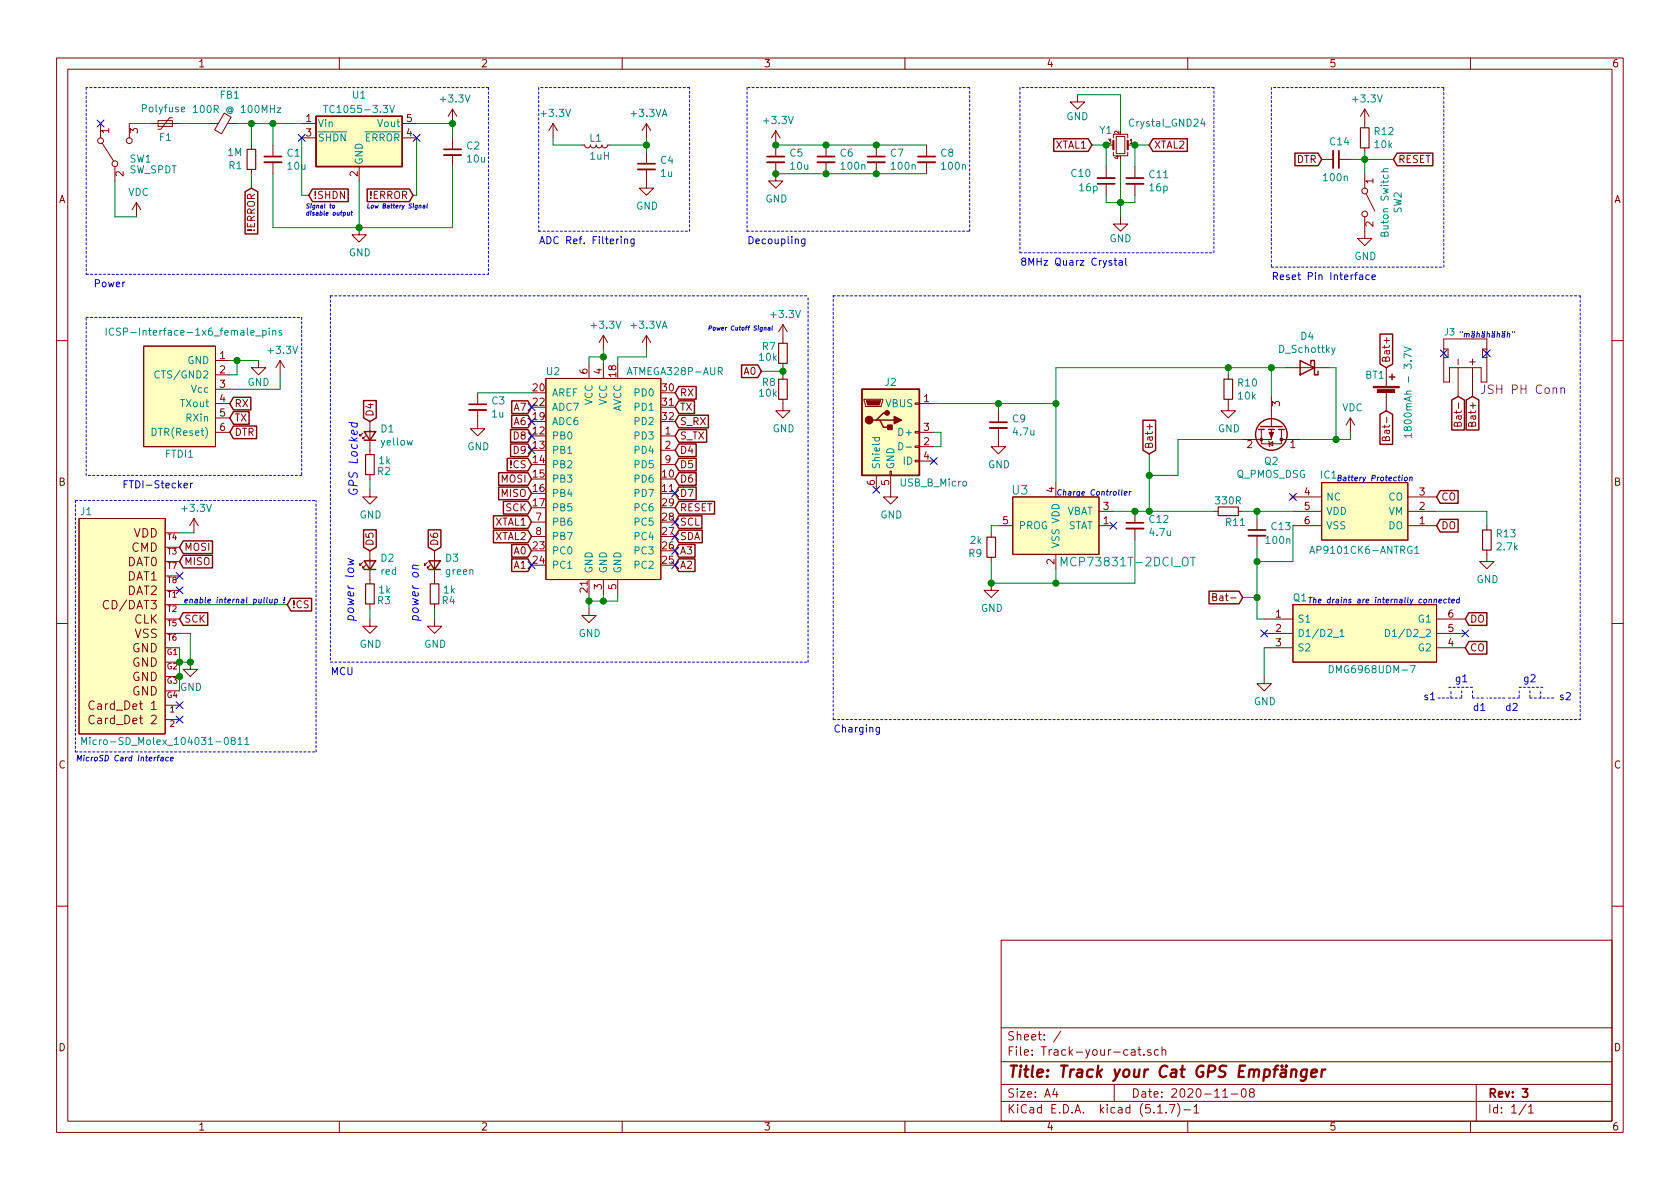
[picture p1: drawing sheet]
<svg xmlns="http://www.w3.org/2000/svg" width="297mm" height="210mm" viewBox="0 0 297 210" stroke-linecap="round" stroke-linejoin="round" font-family="sans-serif">
<g fill="none" stroke="#840000" stroke-width=".18">
<path d="M10 10.3h277v189.9h-277zM12 12.2h273v186.1h-273zM60 10.3v1.9M80 19.3v2.5M80 19.3l-.8 1.3M80 19.3l.8 1.3M110 10.3v1.9M160 10.3v1.9M190.5 16.8v1.2h1.3l-1.3 1.3-1.3-1.3h1.3M210 10.3v1.9M241.3 19.3v3.3M241.3 19.3l-.8 1.3"/>
<path d="M241.3 19.3l.8 1.3M260 10.3v1.9M17.8 21.8v2.6M18 25.3l2.1 3.1M20.3 29.5v2.5M22.9 21.8v2.6M24.1 35.8l-.7 1.3M24.1 35.8v2.5M24.1 35.8l.8 1.3M26.7 21.8h5M27.9 21.3h2.6v1h-2.6zM30.5 20.8h-.5l-1.6 2.1h-.5"/>
<path d="M36.8 21.8h1.8M39.6 20l1.3 .7-1.7 3-1.3-.7zM40.3 21.8h1.6M44.4 25.6v.8M44.4 30v.7M48.3 25.6v2.1M48.3 28.7v2M53.3 21.8h2.6M53.3 24.4h2.6M63.5 29.5v2.5M71.1 21.8h2.6M71.1 24.4h2.6"/>
<path d="M80 24.4v2M80 27.4v2.1M97.8 21.8l-.8 1.3M97.8 21.8v2.6M97.8 21.8l.8 1.3M102.9 25.6h.5l.1 .4 .3 .2 .4-.1 .2-.5 .1 .4 .3 .2 .4-.1 .2-.5 .1 .4 .3 .2 .4-.1 .2-.5 .1 .4 .4 .2 .3-.1 .2-.5h.5M114.3 30v3.3h1.3l-1.3 1.2-1.3-1.2h1.3M114.3 21.8v2.6M114.3 26.9v2.1M114.3 21.8l-.8 1.3M114.3 21.8l.8 1.3M137.2 28.7v3.3h1.2l-1.2 1.3-1.3-1.3h1.3"/>
<path d="M137.2 23.1v4.6M137.2 23.1l-.8 1.3M137.2 23.1l.7 1.3M146 25.6v2.1M146 28.7v2M154.9 25.6v2.1M154.9 28.7v2M163.8 25.6v2.1M163.8 28.7v2M195.6 29.5v2M195.6 32.5v2M195.6 25.6h1.2"/>
<path d="M196.8 24.4v-.7h2.6v.7M196.8 26.9v.7h2.6v-.7M197.4 24.1h1.5v3.1h-1.5zM198.1 38.3v1.3h1.3l-1.3 1.3-1.3-1.3h1.3M199.4 25.6h1.3M200.7 29.5v2M200.7 32.5v2M233.7 28.2h2M236.7 28.2h2.1M241.3 38.3v3.9h1.3l-1.3 1.2-1.3-1.2h1.3M241.3 26.2v.7M241.3 30.7v2.6"/>
<path d="M241.6 34.3l1.5 3M63.5 40.3v1.2h1.3l-1.3 1.3-1.3-1.3h1.3M106.7 59.3v2.5M106.7 59.3l-.8 1.3M106.7 59.3l.7 1.3M114.3 59.3l-.8 1.3M114.3 59.3v2.5M114.3 59.3l.8 1.3M138.4 57.4l-.7 1.3M138.4 57.4v3.3M138.4 57.4l.8 1.3M245.2 59.7v1"/>
<path d="M10 60.2h2M25.4 61.2h12.7v17.8h-12.7zM27.9 62.5h.1M38.1 63.7h2.5M38.1 66.3h2.5M38.1 68.8h2.5M38.1 71.4h2.5M38.1 73.9h2.5M38.1 76.4h2.5M45.7 63.7v1.3h1.3l-1.3 1.3-1.3-1.3h1.3M49.5 63.7l-.7 1.3M49.5 63.7v2.6"/>
<path d="M49.5 63.7l.8 1.3M64.1 76.6l-.5 .5v-.3v.3h.3M64.6 77.1l-.5 .5v-.3v.3h.3M65.4 74.5v5.9M84.5 72.5v3.3h1.2l-1.2 1.3-1.3-1.3h1.3M84.5 69.5v2M96.5 66.9h20.3v35.6h-20.3zM104.1 64.4v2.5M106.7 64.4v2.5M116.8 77.1h2.6M116.8 79.6h2.6M138.4 70.6v2h1.3l-1.3 1.3-1.2-1.3h1.2"/>
<path d="M138.4 64.3v.7M138.4 66.3v.8M152.8 70.6h3.3v.3l-.3 1h-2.8zM161.8 78.9h.8v.2h-.8zM161.8 76.3h.8v.3h-.8zM161.8 71.2h.8v.3h-.8zM162.6 71.4h2.5M162.6 76.4h2.5M162.6 79h2.5M176.5 75.7v3.3h1.3l-1.3 1.3-1.2-1.3h1.2M176.5 72.6v2.1M203.3 75v.9"/>
<path d="M217.2 70.6v2h1.2l-1.2 1.3-1.3-1.3h1.3M217.2 66.3v.8M223 75.9v2.6h3.6v-2.6M224.3 78l.1 .1v.8l.1 .1M224.4 78.5l.6-.4v.8zM224.8 75.9v1.8h-5.1M224.8 70.1v5.3M226.6 77.7h3.3M227.3 65h7.6M238.8 73.9l-.8 1.3M238.8 73.9v2.5M238.8 73.9l.7 1.3"/>
<path d="M245 77.5l.2-.3h.3l.2 .2v.5h-1.3l.1-.6 .3-.1 .2 .2v.5M245.1 65v3.3M245.1 69.3v3.3M255.3 62.5h.1M255.3 61.7h.7v1.5h-.7M257.7 74.9l.2-.3 .3 .1 .2 .2v.5h-1.3l.1-.6 .3-.1 .2 .1v.6M257.8 63.5v1M257.8 65v5.1M259.8 64h1.1M260.2 74.9l.3-.3 .3 .1 .1 .2v.5h-1.3l.2-.6 .2-.1 .2 .1v.6M260.3 63.5v1M260.3 65v5.1"/>
<path d="M262.1 61.7h.8v1.5h-.8zM262.9 62.5h.1M262.9 61.7v-1.8h-7.6v7.7h1v-2.6h5.6v2.6M262.9 63.2v4.4M285 60.2h2M14 91.7h15.2v38.1h-15.2zM29.2 96.8h2.5M29.2 94.2h2.5M29.2 99.3h2.5M34.3 91.7l-.8 1.3M34.3 91.7v2.5M34.3 91.7l.8 1.3"/>
<path d="M64.1 99.4l-.5 .5v-.2v.2h.3M64.6 99.9l-.5 .6v-.3v.3h.3M65.4 86.6v1.3h1.3l-1.3 1.2-1.3-1.2h1.3M65.4 83.9v.8M65.4 97.4v5.8M75.6 99.4l-.5 .5v-.2v.2h.2M76.1 99.9l-.5 .6v-.3v.3h.2M76.8 97.4v5.8M94 92.3h2.5M94 94.9h2.5M116.8 82.2h2.6M154.9 84.1v2.5"/>
<path d="M157.4 83.3h.2v.8h-.2zM157.5 84.1v3.8h1.2l-1.2 1.2-1.3-1.2h1.3M161.8 81.4h.8v.3h-.8zM162.6 81.5h2.5M175.3 94.2v.8M175.3 98.5v.8M176.5 93h2.6M179.1 87.9h15.2v10.1h-15.2zM186.7 85.3v2.6M186.7 98v2.6M194.3 93h2.5M194.3 90.4h2.5"/>
<path d="M200.7 90.4v2.1M200.7 93.5v2M214.6 90.4h.8M218.9 90.4h.8M222.2 91.7v2M222.2 94.7v2.1M228.2 87.5l.8 .8M228.6 93h5.1M228.6 90.4h5.1M228.6 87.9h5.1M229 87.5l-.8 .8M233.7 85.3h15.2v10.2h-15.2z"/>
<path d="M248.9 93h5.1M248.9 90.4h5.1M248.9 87.9h5.1M262.9 97.3v2h1.3l-1.3 1.3-1.3-1.3h1.3M262.9 93v.7M10 110.3h2M29.2 114.5h2.5M29.2 117.1h2.5M29.2 119.6h2.5M29.2 104.4h2.5M29.2 106.9h2.5M29.2 109.5h2.5"/>
<path d="M29.2 112h2.5M29.2 101.8h2.5M33.7 117.1v1.3h1.2l-1.2 1.2-1.3-1.2h1.3M65.4 109.5v1.2h1.3l-1.3 1.3-1.3-1.3h1.3M65.4 106.8v.8M76.8 109.5v1.2h1.3l-1.3 1.3-1.2-1.3h1.2M76.8 106.8v.8M104.1 107.6v1.2h1.3l-1.3 1.3-1.2-1.3h1.2M106.7 102.5v2.5M109.2 102.5v2.5M175.3 103.1v1.3h1.2l-1.2 1.3-1.3-1.3h1.3M214.4 105.6l.6-.1 .1-.2-.1-.2-.6-.2v1.3h.5l.2-.1v-.3l-.3-.2"/>
<path d="M223.5 119.6v1.3h1.3l-1.3 1.3-1.3-1.3h1.3M223.5 114.5h5.1M223.5 109.5h5.1M223.5 112h5.1M228.6 106.9h25.4v10.2h-25.4zM254 114.5h5.1M254 109.5h5.1M254 112h5.1M285 110.3h2M26.8 124.4l.4-.5v1.5M26.8 126.6l.2-.1h.4l.2 .4-.9 1.1h.9M26.8 125.4h.8"/>
<path d="M29.2 124.7h2.5M29.2 127.2h2.5M29.2 122.2h2.5M10 160.2h2M177 166.3h108v32h-108zM285 160.2h2M60 198.3v1.9M110 198.3v1.9M160 198.3v1.9M177 194.8h108M177 191.8h108M177 187.8h108"/>
<path d="M177 181.8h108M186.5 192.5l-.4 1h1M186.8 193v1M187.6 182.3l-1.3 2M197 191.8v3M200.1 185.7h.5l.1 .9M200.7 186h-.5a.29 .29 0 0 0-.2 .3 .29 .29 0 0 0 .2 .3l.5-.1M201.2 185.6h.6M201.4 185.1v1.3l.4 .2M202.3 186.5v.1M203.5 185.7a.37 .37 0 0 0-.6 .1l.1 .2 .5 .2 .1 .1-.3 .3-.4-.1M204.7 196.8h.8"/>
<path d="M204.8 185.7l-.4-.1-.3 .3 .1 .6 .2 .1 .4-.1M205.5 185.7a.37 .37 0 0 1 .6 .1v.8M205.5 185.1v1.5M206.2 196.7v.1M206.8 195.3h.9l-.6 1.5M208.2 195.1a1.71 1.71 0 0 1 0 2.3M209.3 196.3h1.2M210 198.3v1.9M211.1 195.8l.4-.5v1.5M211.1 196.8h.9M216.2 194h.8M217.7 193.5h1.1"/>
<path d="M219.6 192.7l.4-.2a.94 .94 0 0 1 0 1.5 .82 .82 0 0 1-.4-1.3zM221.2 193.2l-.3-.3 .1-.2 .2-.2 .4 .1 .2 .2-.1 .2-.6 .2a.48 .48 0 0 0-.1 .7l.2 .1 .5-.1a.48 .48 0 0 0-.1-.7h-.1M260 198.3v1.9M261 191.8v6.5M269.8 195.2l-1.2 2M270.3 195.8l.4-.5v1.5M270.3 196.8h.8"/>
<circle cx="17.8" cy="24.9" r=".51"/>
<circle cx="20.3" cy="29" r=".51"/>
<circle cx="22.9" cy="24.9" r=".51"/>
<circle cx="241.3" cy="37.8" r=".51"/>
<circle cx="241.3" cy="33.8" r=".51"/>
</g>
<g fill="none" stroke="#840000" stroke-width=".3">
<path d="M46.7 27.7h3.1M78.5 26.4h3M112.8 29h3M135.6 27.7h3.1M144.5 27.7h3.1M153.4 27.7h3.1M162.3 27.7h3.1M194.1 32.5h3M199.1 31.5h3.1M236.7 26.7v3M82.9 71.5h3.1M175 74.7h3.1"/>
<path d="M199.1 92.5h3.1M220.7 93.7h3.1M269.2 192.5h.9l-.5 .6 .4 .1v.7l-.2 .1-.6-.1"/>
</g>
<path d="M228.4 189.3a.52 .52 0 0 1 .8 .1l-.1 1M228.4 189.1l-.2 1.3M231.1 189.2a.68 .68 0 0 0-1 .3v.8l.3 .1 .5-.1M231.1 189.1l-.2 1.6a.6 .6 0 0 1-.9 .3M231.9 189.8l.9-.2v-.4l-.6-.1-.3 .3v.9l.2 .1 .5-.1M233.8 189.1l-.2 1.3M234.3 189.1a.55 .55 0 0 0-.6 .4" fill="none" stroke="#840000" stroke-width=".41"/>
<g fill="none" stroke="#840000" stroke-width=".33">
<path d="M46.7 28.7h3.1M78.5 27.4h3M112.8 30h3M135.6 28.7h3.1M144.5 28.7h3.1M153.4 28.7h3.1M162.3 28.7h3.1M194.1 31.5h3M199.1 32.5h3.1M235.7 26.7v3M82.9 72.5h3.1M175 75.7h3.1"/>
<path d="M199.1 93.5h3.1M220.7 94.7h3.1"/>
</g>
<path d="M43.7 26.4h1.5v3.6h-1.5zM240.5 22.6h1.6v3.6h-1.6zM137.7 60.7h1.5v3.6h-1.5zM137.7 67.1h1.5v3.5h-1.5zM216.4 67.1h1.5v3.5h-1.5zM64.6 80.4h1.6v3.5h-1.6zM174.5 95h1.5v3.5h-1.5zM215.4 89.7h3.5v1.5h-3.5zM262.1 93.7h1.6v3.6h-1.6zM64.6 103.2h1.6v3.6h-1.6zM76.1 103.2h1.5v3.6h-1.5z" fill="none" stroke="#840000" stroke-width=".2"/>
<g fill="none" stroke="#840000" stroke-width=".25">
<path d="M43.3 33.9l1.1-.6 1.2 .6v7.5h-2.3zM55.2 33.4h6.4v2.3h-6.4l-.6-1.2zM55.9 20.6h15.2v8.9h-15.2zM64.9 33.4h7.5l.6 1.1-.6 1.2h-7.5zM186.3 24.5h6.1l.6 1.1-.6 1.2h-6.1zM203.8 24.5h6.1v2.3h-6.1l-.6-1.2zM229 27.1h4l.7 1.1-.7 1.1h-4zM247 27.1h6.3v2.2h-6.3l-.6-1.1zM244 59.1h2.2v5.3l-1.1 .6-1.1-.6zM41.3 70.3h3v2.2h-3l-.7-1.1zM41.3 72.8h2.7v2.2h-2.7l-.7-1.1zM41.3 75.3h4.1v2.3h-4.1l-.7-1.2z"/>
<path d="M64.3 70.8h2.2v3.1l-1.1 .6-1.1-.6zM64.4 76.3h2l-1 1.5zM64.4 77.8h2M90.3 78.5h3l.7 1.1-.7 1.1h-3zM90.3 76h3l.7 1.1-.7 1.1h-3zM90.5 73.4h2.8l.7 1.1-.7 1.2h-2.8zM90.5 70.9h2.8l.7 1.1-.7 1.1h-2.8zM120 68.3h3.1v2.3h-3.1l-.6-1.1zM120 70.9h2.8v2.2h-2.8l-.6-1.1zM120 73.4h5.2v2.3h-5.2l-.6-1.2zM120 76h4.9v2.2h-4.9l-.6-1.1zM120 78.5h3.1v2.2h-3.1l-.6-1.1z"/>
<path d="M131.1 64.5h2.9l.6 1.2-.6 1.1h-2.9zM152.4 68.8h10.2v15.3h-10.2zM154.9 74.3h.7l.6 1.3h1.3M155.6 74.3h2.5M156.8 73h-.6l-1.3 1.3h-.6M202.1 74.3h2.2v5.3l-1.1 .7-1.1-.7zM222.5 75.9h1M222.9 75.4h3.8M224.3 75.9h1M226.1 75.9h1M229.9 63.7l2.5 1.3-2.5 1.3zM231.8 64.4v-.7h.6v2.6h.6v-.6"/>
<path d="M244 73.3l1.1-.7 1.1 .7v5.3h-2.2zM245.6 66.7h1M246.1 66.2v1M256.7 70.7l1.1-.6 1.1 .6v5.3h-2.2zM259.2 70.7l1.1-.6 1.2 .6v5.3h-2.3zM32.4 95.7h5.2v2.2h-5.2l-.7-1.1zM32.4 98.2h5.2v2.2h-5.2l-.7-1.1zM64.3 93.7h2.2v3.1l-1.1 .6-1.1-.6zM64.4 99.2h2l-1 1.5zM75.7 93.7h2.3v3.1l-1.2 .6-1.1-.6zM75.8 99.2h2.1l-1.1 1.5zM87.2 93.7h6.1l.7 1.2-.7 1.1h-6.1z"/>
<path d="M87.2 91.2h6.1l.7 1.1-.7 1.1h-6.1zM88.2 86.1h5.1l.7 1.1-.7 1.2h-5.1zM88.2 83.6h5.1l.7 1.1-.7 1.1h-5.1zM89 88.7h4.3l.7 1.1-.7 1.1h-4.3zM89.7 81h3.6l.7 1.2-.7 1.1h-3.6zM90.5 96.3h2.8l.7 1.1-.7 1.1h-2.8zM90.5 98.8h2.8l.7 1.1-.7 1.2h-2.8zM120 83.6h3.1v2.2h-3.1l-.6-1.1zM120 93.7h4.2v2.3h-4.2l-.6-1.1zM120 91.2h4.1v2.2h-4.1l-.6-1.1zM120 81h3.1v2.3h-3.1l-.6-1.1zM120 86.1h3.1v2.3h-3.1l-.6-1.2z"/>
<path d="M120 96.3h2.9v2.2h-2.9l-.6-1.1zM120 98.8h2.9v2.3h-2.9l-.6-1.2zM120 88.7h6.3v2.2h-6.3l-.6-1.1zM254.6 86.8h3.2v2.2h-3.2l-.6-1.1zM254.6 91.8h3.2v2.3h-3.2l-.6-1.1zM32.4 108.4h4.3v2.2h-4.3l-.7-1.1zM51.4 105.8h3.7v2.2h-3.7l-.6-1.1zM64.4 100.7h2M75.8 100.7h2.1M213.8 104.5h5.3l.6 1.2-.6 1.1h-5.3zM259.7 113.4h3.2v2.3h-3.2l-.6-1.2zM259.7 108.4h3.2v2.2h-3.2l-.6-1.1z"/>
<circle cx="224.8" cy="76.8" r="2.79"/>
</g>
<g fill="#ffffc2" stroke="#ffffc2" stroke-width=".18">
<path d="M96.5 66.9h20.3v35.6h-20.3z"/>
<path d="M25.4 61.2h12.7v17.8h-12.7z"/>
<path d="M14 91.7h15.2v38.1h-15.2z"/>
<path d="M55.9 20.6h15.2v8.9h-15.2z"/>
<path d="M179.1 87.9h15.2v10.1h-15.2z"/>
<path d="M228.6 106.9h25.4v10.2h-25.4z"/>
<path d="M152.4 68.8h10.2v15.3h-10.2z"/>
<path d="M233.7 85.3h15.2v10.2h-15.2z"/>
</g>
<g fill="#840000" stroke="#840000" stroke-width=".18">
<path d="M224.4 76.4h.8l-.4 1.1z"/>
<path d="M242.8 68.3h4.6v.3h-4.6z"/>
<path d="M243.5 68.9h3.1v.5h-3.1z"/>
<path d="M153.2 70.9h2.5l-.3 .7h-2z"/>
<circle cx="223" cy="77.7" r=".25"/>
<circle cx="226.6" cy="77.7" r=".25"/>
</g>
<g fill="none" stroke="#008484" stroke-width=".18">
<path d="M32.1 19.3l.6-.1-.1-.2-.3-.1-.2 .2v.6h.5M34.2 19l.3-.4v1.3M34.2 19.9h.7M49 19.1h.7l-.7 .8h.7M57.2 18.6h.8M57.6 18.6v1.3M68.9 18.6l.4 1.3 .4-1.3M212.6 21l-.3 .9h.8M212.9 21.5v.8M244.2 30.4h1.2M245.4 29.8l-.7 .1-.1 .3 .1 .2M18.8 58v1.3"/>
<path d="M20.1 58.1a.6 .6 0 0 0-.8 .5 .6 .6 0 0 0 .6 .7l.2-.1M46.5 58.5l.3-.1 .3 .3-.2 .5h-.4M47.6 58v.1M47.6 58.4v.9M48.2 58.6l.2-.2 .3 .1 .1 .8M48.2 58.4v.9M49.8 58.5l-.3-.1-.2 .2 .1 .2 .4 .1v.3h-.5M26.9 75.7a.64 .64 0 0 1 .7 .7 .64 .64 0 0 1-.7 .6zM28.2 65.7a.6 .6 0 0 0-.9 .4 .6 .6 0 0 0 .6 .7l.3-.1M154.2 77.4h1.3M154.7 77.4v.4l.2 .2 .5-.1v-.5M158.9 78.3a.64 .64 0 0 1 .7 .6 .64 .64 0 0 1-.7 .6z"/>
<path d="M160.2 79.1h1M236.1 61.5l-.5 1.1-.1 .2M248.3 61.4l1.2 .4-1.2 .4M249.5 77h-1.2l.3 .4M249.5 63l-1.2-.5v.8M249.5 76.7v.7M210.5 98.5h.9M210.9 98.5v1.6M231.6 97.9l.4-1.3 .4 1.3M231.7 97.5h.6M250.1 96.9l.4-.3v1.3M250.1 97.9h.8"/>
<path d="M187.6 100.1v-1.6l.5 1.1 .5-1.1v1.6M235 117.7a.64 .64 0 0 1 .8 .6 .64 .64 0 0 1-.8 .7zM235.7 112.7h1M236.9 111.7l.4-.4v1.3M236.9 112.6h.7M245 111.3a.64 .64 0 0 1 .7 .6 .64 .64 0 0 1-.7 .7zM249.4 117.7h.8l-.5 1.3M14.5 131.7v-1.3l.4 .9 .4-.9v1.3M15.9 130.4v.1M15.9 130.8v.9M41.1 131l-.2-.2v-.3l.5-.1 .2 .3-.1 .1-.5 .2-.1 .2v.3l.2 .2 .4-.1 .1-.2v-.2l-.2-.2M42.1 130.8l.3-.4v1.3"/>
<path d="M42.1 131.7h.7M43.3 130.8l.4-.4v1.3M43.3 131.7h.7"/>
</g>
<path d="M196.8 24.9v1.5M199.4 24.9v1.5" fill="none" stroke="#840000" stroke-width=".38"/>
<g fill="#840000" stroke="#840000" stroke-width=".25">
<path d="M157 75.2h.7v.7h-.7z"/>
<path d="M158.1 73.7l1.3 .6-1.3 .6z"/>
<circle cx="153.7" cy="74.3" r=".63"/>
<circle cx="156.8" cy="73" r=".38"/>
</g>
<path d="M276 68.7a.37 .37 0 0 1 .6 .1v.8" fill="none" stroke="#840084" stroke-width=".18"/>
<g fill="none" stroke="#0000c2" stroke-width=".18" stroke-dasharray=".4 .4">
<path d="M15.2 15.5v33M86.4 15.5v33M86.4 15.5h-71.2M95.2 15.5v25.4M121.9 15.5h-26.7M132.1 15.5v25.4M171.4 15.5h-39.3M180.3 15.5v29.2M214.6 15.5h-34.3M224.8 15.5v31.7M255.3 15.5h-30.5M15.2 56.1h38.1"/>
<path d="M15.2 48.5h71.2M53.3 56.1v28M58.4 52.3h84.5M58.4 52.3v64.8M95.2 40.9h26.7M121.9 40.9v-25.4M132.1 40.9h39.3M147.3 52.3h132.1M171.4 40.9v-25.4M180.3 44.7h34.3M214.6 44.7v-29.2M224.8 47.2h30.5"/>
<path d="M255.3 47.2v-31.7M279.4 52.3v74.9M13.3 88.5h42.6M13.3 88.5v44.5M15.2 84.1v-28M53.3 84.1h-38.1M58.4 117.1h84.5M142.9 117.1v-64.8M13.3 133h42.6M55.9 133v-44.5M147.3 127.2h132.1M147.3 127.2v-74.9"/>
<path d="M256.5 123.4v-1.2M258.4 123.4h-4.4M258.4 122.2v1.2M260.3 122.2v1.2M260.3 123.4h2M260.3 121.5h-4.4M266.1 123.4h-3.2M268.6 121.5h4.4M268.6 122.2v1.2M268.6 123.4h-1.9M270.5 122.2v1.2M270.5 123.4h4.5"/>
<path d="M272.4 123.4v-1.2"/>
</g>
<g fill="none" stroke="#008400" stroke-width=".18">
<path d="M190.5 16.8h7.6v6.3M20.3 32v6.3h3.8M22.9 21.8h3.8M31.7 21.8h5.1M41.9 21.8h11.4M44.4 21.8v3.8M44.4 30.7v2.6M48.3 21.8v3.8M53.3 24.4v10.1h1.3M63.5 32v8.3M73.7 24.4v10.1h-.7M73.7 21.8h6.3v2.6"/>
<path d="M80 29.5v10.8h-31.7v-9.6M97.8 24.4v1.2h5.1M107.9 25.6h6.4M114.3 24.4v2.5M137.2 25.6h26.6M137.2 30.7h26.6M193 25.6h2.6v3.9M195.6 34.5v1.3h5.1v-1.3M198.1 28.2v10.1M203.2 25.6h-2.5v3.9M238.8 28.2h7.6M241.3 26.9v3.8"/>
<path d="M40.6 63.7h5.1M41.9 63.7v2.6h-1.3M49.5 66.3v2.5h-8.9M84.5 69.5h9.5M106.7 63.1h-2.6v1.3M106.7 61.8v2.6M114.3 61.8v1.3h-5.1v1.3M134.6 65.7h3.8M138.4 65v1.3M165.1 76.4h1.3v2.6h-1.3M165.1 71.4h21.6M176.5 71.4v1.2"/>
<path d="M217.2 65v1.3M219.7 77.7h-11.4v6.4h-5.1M224.8 65v5.1M227.3 65h-40.6v20.3M234.9 65h1.3v12.7M238.8 76.4v1.3h-8.9M31.7 94.2h2.6M65.4 84.7v1.9M176.5 93h-1.2v1.2M196.8 90.4h17.8M200.7 95.5v7.6h-25.4v-3.8M203.2 80.3v10.1"/>
<path d="M219.7 90.4h8.9M222.2 96.8v12.7h1.3M222.2 90.4v1.3M228.6 93v6.3h-6.4M254 90.4h8.9v2.6M31.7 106.9h19.1M31.7 114.5v7.7M31.7 112h2v5.1h-2M65.4 107.6v1.9M76.8 107.6v1.9M104.1 105v2.6M106.7 105v1.3"/>
<path d="M109.2 105v1.3h-5.1M186.7 100.6v2.5M219.7 105.7h2.5M223.5 114.5v5.1"/>
</g>
<g fill="none" stroke="#0000c2" stroke-width=".18">
<path d="M58.3 36.3h.3M58.4 36v.7l.1 .1M58.8 36.4h.4l-.1 .4h-.3zM60.8 37.6h.2l.1 .1-.1 .3h-.3M61.5 37.6l-.1 .4h.3M61.8 37.6l-.1 .5M62.1 37.6h.2M62.2 37.3l-.1 .7 .2 .1M74.1 36.4l.3-.1v.5M74.1 36.3v.5M74.8 36.3h.3v.5M75.1 36.5l-.3 .1v.2h.3"/>
<path d="M75.6 36l-.1 .7 .1 .1M110.4 42.4l.2-.1h.3l.1 .8M110.4 42.3v.8M112.1 42.3v1.1l-.2 .1h-.3M112.1 42.3h-.3l-.3 .2 .1 .5h.5M135.2 58l.2-.1v.5M135.2 57.9l-.1 .5M135.8 57.9h.3v.5M136.1 58.1l-.3 .1v.2h.3M136.6 57.6l-.1 .7 .1 .1M142.3 42.3v1l-.2 .2h-.3M142.3 42.3h-.4l-.2 .2 .1 .5h.5"/>
<path d="M197 46.1h.5M197.2 45.6v1.1l.3 .2M197.9 46.1h.5v.8M198.4 46.4h-.4l-.2 .2 .2 .3h.4M199 45.6v1.1l.2 .2M240.4 48.7h.5v.7M240.9 48.9l-.4 .1-.2 .1 .1 .3h.5M242.1 48.7l-.4-.1-.2 .2 .1 .6h.5M242.6 49l.6-.1-.1-.2-.4-.1-.1 .2v.6h.5M266.5 59h.4v.6M267.4 58.6v.2M267.8 58.6v.2"/>
<path d="M61.7 74.7l1.5 .2M62.2 74.7v.6l.7 .2 .3-.2-.1-.5M32.5 85.8l.6-.1v-.2l-.4-.1-.2 .2 .1 .6h.5M33.7 85.4v.9M34.1 85.4l-.4 .3M61.5 98.7l1 .5-.7 .2 .7 .3-1 .2M198.4 86.6l-.1 .8 .1 .2M198.8 87.2l.5-.1-.1-.1-.2-.1-.2 .1v.5h.4M199.7 86.9l-.1 .7M200 86.9l-.3 .2M247.9 84.4v.6M248 84v.1"/>
<path d="M248.4 84.4h.4v.4l-.2 .2-.3-.2zM249.3 84.4h.3l.1 .1-.1 .5M249.3 84.4l-.1 .6M47.2 105.6l-.1 .9 .2 .1M47.7 106v.6l.4-.1M48.2 106l-.1 .6M48.6 106h.4v.4l-.2 .2h-.3M48.6 106l-.1 1M50.2 106.5v.1M50.3 105.6l-.1 .6M72.9 100.5l1.1 .2M74 100h-1l-.1 .3 .2 .3"/>
<path d="M253.6 106h.4l-.1 .6M253.6 106l-.1 .6M254.4 106.3l.5-.1v-.2h-.4l-.1 .5 .1 .1h.3M255.8 106h-.3l-.2 .1v.4l.4 .1M256.1 106h.3M256.2 105.6l-.1 .9 .3 .1M256.7 106.3l.4-.1v-.2h-.3l-.2 .5 .2 .1h.3M258 106h-.2l-.3 .1 .1 .5h.4M258.1 105.6l-.1 1M28.5 134l.3-.1 .1 .1-.1 .6M28.9 134.1l-.5 .1v.2l.1 .2 .3-.1M29.8 134l-.3-.1-.2 .2 .1 .4h.3"/>
<path d="M30.1 134.2l.5-.1v-.1l-.3-.1-.1 .1-.1 .5h.4M155.5 128.6v1l-.3 .3-.3-.1M155.5 128.7l-.4-.1-.2 .2 .1 .6h.5"/>
</g>
<g fill="#008400" stroke="#008400" stroke-width=".25">
<circle cx="198.1" cy="35.8" r=".51"/>
<circle cx="41.9" cy="63.7" r=".51"/>
<circle cx="114.3" cy="25.6" r=".51"/>
<circle cx="154.9" cy="30.7" r=".51"/>
<circle cx="200.7" cy="25.6" r=".51"/>
<circle cx="106.7" cy="63.1" r=".51"/>
<circle cx="195.6" cy="25.6" r=".51"/>
<circle cx="146.1" cy="30.7" r=".51"/>
<circle cx="137.2" cy="30.7" r=".51"/>
<circle cx="33.7" cy="117.1" r=".51"/>
<circle cx="222.3" cy="105.7" r=".51"/>
<circle cx="31.8" cy="117.1" r=".51"/>
<circle cx="154.9" cy="25.6" r=".51"/>
<circle cx="31.8" cy="119.6" r=".51"/>
<circle cx="241.3" cy="28.2" r=".51"/>
<circle cx="146.1" cy="25.6" r=".51"/>
<circle cx="137.2" cy="25.6" r=".51"/>
<circle cx="224.8" cy="65" r=".51"/>
<circle cx="186.7" cy="103.1" r=".51"/>
<circle cx="175.3" cy="103.1" r=".51"/>
<circle cx="186.7" cy="71.4" r=".51"/>
<circle cx="176.5" cy="71.4" r=".51"/>
<circle cx="200.7" cy="90.4" r=".51"/>
<circle cx="63.5" cy="40.3" r=".51"/>
<circle cx="44.5" cy="21.8" r=".51"/>
<circle cx="80" cy="21.8" r=".51"/>
<circle cx="48.3" cy="21.8" r=".51"/>
<circle cx="138.4" cy="65.7" r=".51"/>
<circle cx="104.1" cy="106.3" r=".51"/>
<circle cx="217.2" cy="65" r=".51"/>
<circle cx="236.2" cy="77.7" r=".51"/>
<circle cx="106.7" cy="106.3" r=".51"/>
<circle cx="203.2" cy="84.1" r=".51"/>
<circle cx="203.2" cy="90.4" r=".51"/>
<circle cx="222.3" cy="99.3" r=".51"/>
<circle cx="222.3" cy="90.4" r=".51"/>
</g>
<g fill="none" stroke="#000084" stroke-width=".18">
<path d="M17.2 21.2l1.2 1.2M18.4 21.2l-1.2 1.2M52.7 23.8l1.2 1.2M53.9 23.8l-1.2 1.2M73.1 23.8l1.2 1.2M74.3 23.8l-1.2 1.2M93.4 76.5l1.2 1.2M93.4 73.9l1.2 1.3M93.4 71.4l1.2 1.2M93.4 79l1.2 1.2M94.6 76.5l-1.2 1.2M94.6 73.9l-1.2 1.3"/>
<path d="M94.6 71.4l-1.2 1.2M94.6 79l-1.2 1.2M254.7 61.9l1.2 1.2M255.9 61.9l-1.2 1.2M262.3 61.9l1.2 1.2M263.5 61.9l-1.2 1.2M93.4 99.3l1.2 1.3M94.6 99.3l-1.2 1.3M118.8 91.7l1.2 1.2M118.8 86.6l1.2 1.3M118.8 96.8l1.2 1.2M118.8 99.3l1.2 1.3"/>
<path d="M118.8 94.3l1.2 1.2M120 91.7l-1.2 1.2M120 86.6l-1.2 1.3M120 96.8l-1.2 1.2M120 99.3l-1.2 1.3M120 94.3l-1.2 1.2M154.3 86l1.2 1.2M155.5 86l-1.2 1.2M164.5 80.9l1.2 1.2M165.7 80.9l-1.2 1.2M196.2 92.3l1.3 1.3M197.5 92.3l-1.3 1.3"/>
<path d="M228 87.3l1.2 1.2M229.2 87.3l-1.2 1.2M31.1 103.8l1.3 1.2M31.1 101.2l1.3 1.3M32.4 103.8l-1.3 1.2M32.4 101.2l-1.3 1.3M222.9 111.4l1.2 1.2M224.1 111.4l-1.2 1.2M258.5 111.4l1.2 1.2M259.7 111.4l-1.2 1.2M31.1 124.1l1.3 1.2M31.1 126.6l1.3 1.3"/>
<path d="M32.4 124.1l-1.3 1.2M32.4 126.6l-1.3 1.3"/>
</g>
<text font-size="2.8" fill="#840000" x="178" y="190.5">Title: Track your Cat GPS Empfänger</text>
<text font-size="2.1" fill="#840084" x="262.5" y="69.7">JSH PH Conn</text>
<g font-size="2.1" fill="#0000c2">
<text x="63.2" y="87.9" transform="rotate(-90 63.2 87.9)">GPS Locked</text>
<text x="62.6" y="110.1" transform="rotate(-90 62.6 110.1)">power low</text>
<text x="74" y="110.1" transform="rotate(-90 74 110.1)">power on</text>
</g>
<g font-size="2.1" fill="#008484">
<text x="179" y="87.4">U3</text>
<text x="188.6" y="100.1">MCP73831T-2DCI_OT</text>
</g>
<g font-size="2.1" fill="#840000">
<text x="23.6" y="95">VDD</text>
<text x="22.5" y="100.1">DAT0</text>
<text x="23.2" y="97.6">CMD</text>
<text x="18.4" y="107.7">CD/DAT3</text>
<text x="22.5" y="102.7">DAT1</text>
<text x="22.5" y="105.2">DAT2</text>
<text x="23.7" y="110.3">CLK</text>
<text x="23.8" y="112.8">VSS</text>
<text x="23.3" y="117.9">GND</text>
<text x="23.3" y="115.4">GND</text>
<text x="16.2" y="125.5">Card_Det 1</text>
<text x="23.3" y="123">GND</text>
<text x="23.3" y="120.4">GND</text>
<text x="16.2" y="128.1">Card_Det 2</text>
<text x="178" y="184">Sheet: /</text>
<text x="178" y="186.7">File: Track-your-cat.sch</text>
<text x="178" y="196.9">KiCad E.D.A. kicad (5.1.7)-1</text>
<text x="178" y="194.1">Size: A4</text>
<text x="200" y="194.1">Date: 2020-11-08</text>
<text x="263" y="194.1">Rev: 3</text>
<text x="263" y="196.9">Id: 1/1</text>
</g>
<g font-size="1.8" fill="#840000">
<text x="35" y="11.9">1</text>
<text x="85" y="11.9">2</text>
<text x="135" y="11.9">3</text>
<text x="185" y="11.9">4</text>
<text x="235" y="11.9">5</text>
<text x="285" y="11.9">6</text>
<text x="19.3" y="23.6" transform="rotate(-90 19.3 23.6)">1</text>
<text x="24.4" y="23.6" transform="rotate(-90 24.4 23.6)">3</text>
<text x="54.1" y="21.6">1</text>
<text x="71.9" y="21.6">5</text>
<text x="54.1" y="24.1">3</text>
<text x="71.9" y="24.1">4</text>
<text x="186.6" y="26.3">XTAL1</text>
<text x="204" y="26.3">XTAL2</text>
<text x="229.3" y="28.8">DTR</text>
<text x="247.2" y="28.8">RESET</text>
<text x="10.4" y="35.9">A</text>
<text x="21.8" y="31.2" transform="rotate(-90 21.8 31.2)">2</text>
<text x="55.4" y="35.2">!SHDN</text>
<text x="63.2" y="31.2" transform="rotate(-90 63.2 31.2)">2</text>
<text x="65.3" y="35.2">!ERROR</text>
<text x="242.8" y="32.5" transform="rotate(-90 242.8 32.5)">1</text>
<text x="285.4" y="35.9">A</text>
<text x="45.1" y="41" transform="rotate(-90 45.1 41)">!ERROR</text>
<text x="242.8" y="40.1" transform="rotate(-90 242.8 40.1)">2</text>
<text x="38.9" y="63.5">1</text>
<text x="245.7" y="64.2" transform="rotate(-90 245.7 64.2)">Bat+</text>
<text x="38.9" y="66">2</text>
<text x="38.9" y="68.6">3</text>
<text x="38.9" y="71.1">4</text>
<text x="94.3" y="69.2">20</text>
<text x="94.3" y="71.7">22</text>
<text x="103.9" y="66.1" transform="rotate(-90 103.9 66.1)">6</text>
<text x="106.4" y="66.1" transform="rotate(-90 106.4 66.1)">4</text>
<text x="109" y="66.6" transform="rotate(-90 109 66.6)">18</text>
<text x="117.1" y="69.2">30</text>
<text x="117.1" y="71.7">31</text>
<text x="120.2" y="70.1">RX</text>
<text x="131.6" y="66.3">A0</text>
<text x="163.3" y="71.1">1</text>
<text x="226.3" y="71.9" transform="rotate(-90 226.3 71.9)">3</text>
<text x="38.9" y="73.7">5</text>
<text x="38.9" y="76.2">6</text>
<text x="41.4" y="72">RX</text>
<text x="41.4" y="74.5">TX</text>
<text x="41.4" y="77.1">DTR</text>
<text x="66" y="73.8" transform="rotate(-90 66 73.8)">D4</text>
<text x="90.9" y="75.2">A6</text>
<text x="90.9" y="72.6">A7</text>
<text x="90.9" y="77.7">D8</text>
<text x="94.3" y="76.8">12</text>
<text x="94.3" y="74.3">19</text>
<text x="117.1" y="74.3">32</text>
<text x="117.6" y="76.8">1</text>
<text x="120.2" y="72.6">TX</text>
<text x="120.2" y="75.2">S_RX</text>
<text x="120.2" y="77.7">S_TX</text>
<text x="163.3" y="76.2">3</text>
<text x="245.7" y="76.9" transform="rotate(-90 245.7 76.9)">Bat-</text>
<text x="258.4" y="74.3" transform="rotate(-90 258.4 74.3)">Bat-</text>
<text x="261" y="74.8" transform="rotate(-90 261 74.8)">Bat+</text>
<text x="90.1" y="82.8">!CS</text>
<text x="90.9" y="80.3">D9</text>
<text x="94.3" y="79.4">13</text>
<text x="94.3" y="81.9">14</text>
<text x="117.6" y="79.4">2</text>
<text x="117.6" y="81.9">9</text>
<text x="120.2" y="80.3">D4</text>
<text x="120.2" y="82.8">D5</text>
<text x="163.3" y="78.7">2</text>
<text x="163.3" y="81.3">4</text>
<text x="203.8" y="79.5" transform="rotate(-90 203.8 79.5)">Bat+</text>
<text x="220.5" y="79.2">2</text>
<text x="228.1" y="79.2">1</text>
<text x="10.4" y="85.9">B</text>
<text x="88.7" y="87.9">MISO</text>
<text x="88.7" y="85.3">MOSI</text>
<text x="94.3" y="84.4">15</text>
<text x="94.3" y="87">16</text>
<text x="94.3" y="89.5">17</text>
<text x="117.1" y="84.4">10</text>
<text x="117.1" y="87">11</text>
<text x="117.1" y="89.5">29</text>
<text x="120.2" y="85.3">D6</text>
<text x="120.2" y="87.9">D7</text>
<text x="154.7" y="85.8" transform="rotate(-90 154.7 85.8)">6</text>
<text x="157.2" y="85.8" transform="rotate(-90 157.2 85.8)">5</text>
<text x="186.4" y="87.1" transform="rotate(-90 186.4 87.1)">4</text>
<text x="230.7" y="87.6">4</text>
<text x="251" y="87.6">3</text>
<text x="254.8" y="88.5">CO</text>
<text x="285.4" y="85.9">B</text>
<text x="87.6" y="95.5">XTAL2</text>
<text x="87.6" y="93">XTAL1</text>
<text x="89.5" y="90.4">SCK</text>
<text x="94.8" y="92.1">7</text>
<text x="94.8" y="94.6">8</text>
<text x="117.1" y="94.6">27</text>
<text x="117.1" y="92.1">28</text>
<text x="120.2" y="95.5">SDA</text>
<text x="120.2" y="93">SCL</text>
<text x="120.2" y="90.4">RESET</text>
<text x="177.3" y="92.7">5</text>
<text x="195.1" y="92.7">1</text>
<text x="195.1" y="90.2">3</text>
<text x="230.7" y="90.2">5</text>
<text x="230.7" y="92.7">6</text>
<text x="251" y="92.7">1</text>
<text x="251" y="90.2">2</text>
<text x="254.8" y="93.6">DO</text>
<text x="32.5" y="97.4">MOSI</text>
<text x="32.5" y="99.9">MISO</text>
<text x="66" y="96.6" transform="rotate(-90 66 96.6)">D5</text>
<text x="77.5" y="96.6" transform="rotate(-90 77.5 96.6)">D6</text>
<text x="90.9" y="98">A0</text>
<text x="90.9" y="100.6">A1</text>
<text x="94.3" y="97.1">23</text>
<text x="94.3" y="99.7">24</text>
<text x="117.1" y="99.7">25</text>
<text x="117.1" y="97.1">26</text>
<text x="120.2" y="98">A3</text>
<text x="120.2" y="100.6">A2</text>
<text x="186.4" y="99.8" transform="rotate(-90 186.4 99.8)">2</text>
<text x="51.6" y="107.6">!CS</text>
<text x="103.9" y="104.7" transform="rotate(-90 103.9 104.7)">21</text>
<text x="106.4" y="104.2" transform="rotate(-90 106.4 104.2)">3</text>
<text x="109" y="104.2" transform="rotate(-90 109 104.2)">5</text>
<text x="215.5" y="106.3">Bat-</text>
<text x="32.5" y="110.1">SCK</text>
<text x="225.6" y="109.2">1</text>
<text x="225.6" y="111.8">2</text>
<text x="256.1" y="111.8">5</text>
<text x="256.1" y="109.2">6</text>
<text x="259.9" y="110.1">DO</text>
<text x="225.6" y="114.3">3</text>
<text x="256.1" y="114.3">4</text>
<text x="259.9" y="115.2">CO</text>
<text x="10.4" y="135.9">C</text>
<text x="285.4" y="135.9">C</text>
<text x="10.4" y="185.9">D</text>
<text x="285.4" y="185.9">D</text>
<text x="35" y="199.9">1</text>
<text x="85" y="199.9">2</text>
<text x="135" y="199.9">3</text>
<text x="185" y="199.9">4</text>
<text x="235" y="199.9">5</text>
<text x="285" y="199.9">6</text>
</g>
<g font-size="1.8" fill="#008484">
<text x="39" y="17.4">FB1</text>
<text x="62.4" y="17.4">U1</text>
<text x="25.2" y="19.9">Polyfuse</text>
<text x="35.2" y="20">100R @ 100MHz</text>
<text x="56.1" y="22.5">Vin</text>
<text x="58.2" y="20">TC1055-3.3V</text>
<text x="66.9" y="22.5">Vout</text>
<text x="78.1" y="18.1">+3.3V</text>
<text x="95.8" y="20.7">+3.3V</text>
<text x="111.7" y="20.7">+3.3VA</text>
<text x="135.2" y="21.9">+3.3V</text>
<text x="188.5" y="21.3">GND</text>
<text x="194.5" y="23.7">Y1</text>
<text x="199.9" y="22.4">Crystal_GND24</text>
<text x="239.3" y="18.1">+3.3V</text>
<text x="243.1" y="23.9">R12</text>
<text x="23" y="28.7">SW1</text>
<text x="28.2" y="24.9">F1</text>
<text x="40.3" y="27.6">1M</text>
<text x="40.5" y="29.9">R1</text>
<text x="50.8" y="27.7">C1</text>
<text x="56.1" y="25">SHDN</text>
<text x="64.1" y="29.2" transform="rotate(-90 64.1 29.2)">GND</text>
<text x="64.5" y="25">ERROR</text>
<text x="82.5" y="26.4">C2</text>
<text x="82.7" y="28.7">10u</text>
<text x="104.3" y="25.1">L1</text>
<text x="104.4" y="28.2">1uH</text>
<text x="116.8" y="29">C4</text>
<text x="139.7" y="27.7">C5</text>
<text x="148.6" y="27.7">C6</text>
<text x="157.5" y="27.7">C7</text>
<text x="166.4" y="27.7">C8</text>
<text x="235.2" y="25.7">C14</text>
<text x="243.1" y="26.2">10k</text>
<text x="22.7" y="34.6">VDC</text>
<text x="22.8" y="30.7">SW_SPDT</text>
<text x="50.9" y="30">10u</text>
<text x="116.9" y="31.3">1u</text>
<text x="135.3" y="35.8">GND</text>
<text x="139.8" y="30">10u</text>
<text x="148.8" y="30">100n</text>
<text x="157.7" y="30">100n</text>
<text x="166.6" y="30">100n</text>
<text x="189.5" y="31.3">C10</text>
<text x="190.9" y="33.8">16p</text>
<text x="203.3" y="31.5">C11</text>
<text x="203.3" y="33.8">16p</text>
<text x="234.1" y="32">100n</text>
<text x="112.5" y="37.1">GND</text>
<text x="245.5" y="41.4" transform="rotate(-90 245.5 41.4)">Buton Switch</text>
<text x="247.8" y="37.7" transform="rotate(-90 247.8 37.7)">SW2</text>
<text x="61.7" y="45.3">GND</text>
<text x="196.2" y="42.8">GND</text>
<text x="239.5" y="46">GND</text>
<text x="20.9" y="59.4">ICSP-Interface-1x6_female_pins</text>
<text x="104.7" y="58.1">+3.3V</text>
<text x="111.7" y="58.1">+3.3VA</text>
<text x="136.5" y="56.2">+3.3V</text>
<text x="33.1" y="64.4">GND</text>
<text x="47.6" y="62.6">+3.3V</text>
<text x="134.3" y="63.8">10k</text>
<text x="134.8" y="61.9">R7</text>
<text x="226.3" y="62.4">D_Schottky</text>
<text x="230" y="60.1">D4</text>
<text x="28.1" y="66.9">CTS/GND2</text>
<text x="33.9" y="69.5">Vcc</text>
<text x="43.8" y="68.2">GND</text>
<text x="87" y="71.5">C3</text>
<text x="96.7" y="66.3">U2</text>
<text x="97.5" y="70.1">AREF</text>
<text x="104.8" y="71.7" transform="rotate(-90 104.8 71.7)">VCC</text>
<text x="107.3" y="71.7" transform="rotate(-90 107.3 71.7)">VCC</text>
<text x="111.3" y="66.3">ATMEGA328P-AUR</text>
<text x="112.4" y="70.1">PD0</text>
<text x="134.3" y="70.1">10k</text>
<text x="134.8" y="68.2">R8</text>
<text x="156.5" y="68.2">J2</text>
<text x="218.9" y="68.3">R10</text>
<text x="219" y="70.7">10k</text>
<text x="241.4" y="67">BT1</text>
<text x="27.5" y="77.1">DTR(Reset)</text>
<text x="32.1" y="72">TXout</text>
<text x="33" y="74.5">RXin</text>
<text x="67.4" y="76.5">D1</text>
<text x="87" y="73.8">1u</text>
<text x="97.5" y="77.7">PB0</text>
<text x="97.5" y="75.2">ADC6</text>
<text x="97.5" y="72.6">ADC7</text>
<text x="109.9" y="72.9" transform="rotate(-90 109.9 72.9)">AVCC</text>
<text x="112.4" y="77.7">PD3</text>
<text x="112.4" y="72.6">PD1</text>
<text x="112.4" y="75.2">PD2</text>
<text x="136.6" y="76.4">GND</text>
<text x="156.6" y="72">VBUS</text>
<text x="159.2" y="77.1">D+</text>
<text x="179.1" y="74.7">C9</text>
<text x="179.3" y="77">4.7u</text>
<text x="215.3" y="76.4">GND</text>
<text x="237.3" y="72.7">VDC</text>
<text x="249.6" y="76" transform="rotate(-90 249.6 76)">1800mAh - 3.7V</text>
<text x="29.3" y="80.9">FTDI1</text>
<text x="66.8" y="84">R2</text>
<text x="67.1" y="82.1">1k</text>
<text x="67.5" y="78.8">yellow</text>
<text x="82.6" y="79.6">GND</text>
<text x="97.5" y="80.3">PB1</text>
<text x="97.5" y="82.8">PB2</text>
<text x="112.4" y="80.3">PD4</text>
<text x="112.4" y="82.8">PD5</text>
<text x="155.6" y="83.1" transform="rotate(-90 155.6 83.1)">Shield</text>
<text x="158.1" y="83.1" transform="rotate(-90 158.1 83.1)">GND</text>
<text x="159.8" y="82.2">ID</text>
<text x="174.7" y="82.8">GND</text>
<text x="223.6" y="82.2">Q2</text>
<text x="97.5" y="85.3">PB3</text>
<text x="97.5" y="87.9">PB4</text>
<text x="112.4" y="85.3">PD6</text>
<text x="112.4" y="87.9">PD7</text>
<text x="159.3" y="86">USB_B_Micro</text>
<text x="215" y="89.2">330R</text>
<text x="218.6" y="84.5">Q_PMOS_DSG</text>
<text x="233.6" y="84.6">IC1</text>
<text x="234.4" y="88.5">NC</text>
<text x="245.5" y="88.5">CO</text>
<text x="14.3" y="91.1">J1</text>
<text x="32.3" y="90.5">+3.3V</text>
<text x="63.6" y="91.7">GND</text>
<text x="97.5" y="90.4">PB5</text>
<text x="97.5" y="93">PB6</text>
<text x="97.5" y="95.5">PB7</text>
<text x="112.4" y="95.5">PC4</text>
<text x="112.4" y="93">PC5</text>
<text x="112.4" y="90.4">PC6</text>
<text x="155.7" y="91.7">GND</text>
<text x="180.1" y="93.6">PROG</text>
<text x="188.5" y="91.1">VBAT</text>
<text x="188.7" y="93.6">STAT</text>
<text x="203.3" y="92.5">C12</text>
<text x="203.4" y="94.8">4.7u</text>
<text x="216.8" y="93">R11</text>
<text x="224.9" y="93.7">C13</text>
<text x="234.4" y="91.1">VDD</text>
<text x="234.4" y="93.6">VSS</text>
<text x="245.5" y="93.6">DO</text>
<text x="245.5" y="91.1">VM</text>
<text x="264.7" y="95">R13</text>
<text x="67.4" y="99.3">D2</text>
<text x="67.4" y="101.6">red</text>
<text x="78.8" y="99.3">D3</text>
<text x="78.9" y="101.6">green</text>
<text x="97.5" y="98">PC0</text>
<text x="97.5" y="100.6">PC1</text>
<text x="104.8" y="101.5" transform="rotate(-90 104.8 101.5)">GND</text>
<text x="107.3" y="101.5" transform="rotate(-90 107.3 101.5)">GND</text>
<text x="109.9" y="101.5" transform="rotate(-90 109.9 101.5)">GND</text>
<text x="112.4" y="100.6">PC2</text>
<text x="112.4" y="98">PC3</text>
<text x="171.3" y="98.5">R9</text>
<text x="171.6" y="96.2">2k</text>
<text x="187.3" y="97" transform="rotate(-90 187.3 97)">VSS VDD</text>
<text x="224" y="96.2">100n</text>
<text x="232.4" y="97.9">AP9101CK6-ANTRG1</text>
<text x="264.8" y="97.3">2.7k</text>
<text x="66.8" y="106.9">R3</text>
<text x="67.1" y="104.9">1k</text>
<text x="78.2" y="106.9">R4</text>
<text x="78.5" y="104.9">1k</text>
<text x="228.7" y="106.3">Q1</text>
<text x="261.1" y="103.1">GND</text>
<text x="102.3" y="112.6">GND</text>
<text x="173.4" y="108.2">GND</text>
<text x="229.4" y="110.1">S1</text>
<text x="229.4" y="112.6">D1/D2_1</text>
<text x="246.3" y="112.6">D1/D2_2</text>
<text x="250.9" y="110.1">G1</text>
<text x="63.6" y="114.5">GND</text>
<text x="75" y="114.5">GND</text>
<text x="229.4" y="115.2">S2</text>
<text x="235.7" y="119">DMG6968UDM-7</text>
<text x="250.9" y="115.2">G2</text>
<text x="31.8" y="122.2">GND</text>
<text x="221.7" y="124.7">GND</text>
<text x="16.6" y="131.7">Micro-SD_Molex_104031-0811</text>
</g>
<g font-size="1.8" fill="#0000c2">
<text x="95.2" y="43.2">ADC Ref. Filtering</text>
<text x="132.1" y="43.2">Decoupling</text>
<text x="180.3" y="47">8MHz Quarz Crystal</text>
<text x="16.5" y="50.8">Power</text>
<text x="224.8" y="49.5">Reset Pin Interface</text>
<text x="21.6" y="86.4">FTDI-Stecker</text>
<text x="58.4" y="119.4">MCU</text>
<text x="252" y="123.8">s1</text>
<text x="257.2" y="120.6">g1</text>
<text x="260.3" y="125.7">d1</text>
<text x="266.1" y="125.7">d2</text>
<text x="269.2" y="120.6">g2</text>
<text x="275.6" y="123.8">s2</text>
<text x="147.3" y="129.5">Charging</text>
</g>
<text font-size="1.6" fill="#008484" x="255.4" y="59.3">J3</text>
<g font-size="1.4" fill="#0000c2">
<text x="257.8" y="59.7">&quot;mähähähäh&quot;</text>
<text x="186.7" y="87.6">Charge Controller</text>
<text x="236.2" y="85.1">Battery Protection</text>
<text x="32.4" y="106.7">enable internal pullup !</text>
<text x="231.1" y="106.7">The drains are internally connected</text>
<text x="13.3" y="134.6">MicroSD Card Interface</text>
</g>
<g font-size="1.4" fill="#840000">
<text x="29.7" y="95.5">T4</text>
<text x="29.7" y="98">T3</text>
<text x="29.7" y="100.6">T7</text>
<text x="29.7" y="105.7">T1</text>
<text x="29.7" y="103.1">T8</text>
<text x="29.7" y="108.2">T2</text>
<text x="29.7" y="110.7">T5</text>
<text x="29.7" y="113.3">T6</text>
<text x="29.5" y="115.8">G1</text>
<text x="29.5" y="118.4">G2</text>
<text x="29.5" y="120.9">G3</text>
<text x="29.5" y="123.4">G4</text>
<text x="30.1" y="126">1</text>
<text x="30.1" y="128.5">2</text>
</g>
<g font-size="1.1" fill="#840000">
<text x="197.9" y="23.7" transform="rotate(-90 197.9 23.7)">2</text>
<text x="195.9" y="25.4">3</text>
<text x="197.9" y="28.1" transform="rotate(-90 197.9 28.1)">4</text>
<text x="199.7" y="25.4">1</text>
</g>
<g font-size="1.1" fill="#0000c2">
<text x="54" y="36.8">Signal to</text>
<text x="54" y="38.1">disable output</text>
<text x="64.8" y="36.8">Low Battery Signal</text>
<text x="125.1" y="58.4">Power Cutoff Signal</text>
</g>
</svg>
